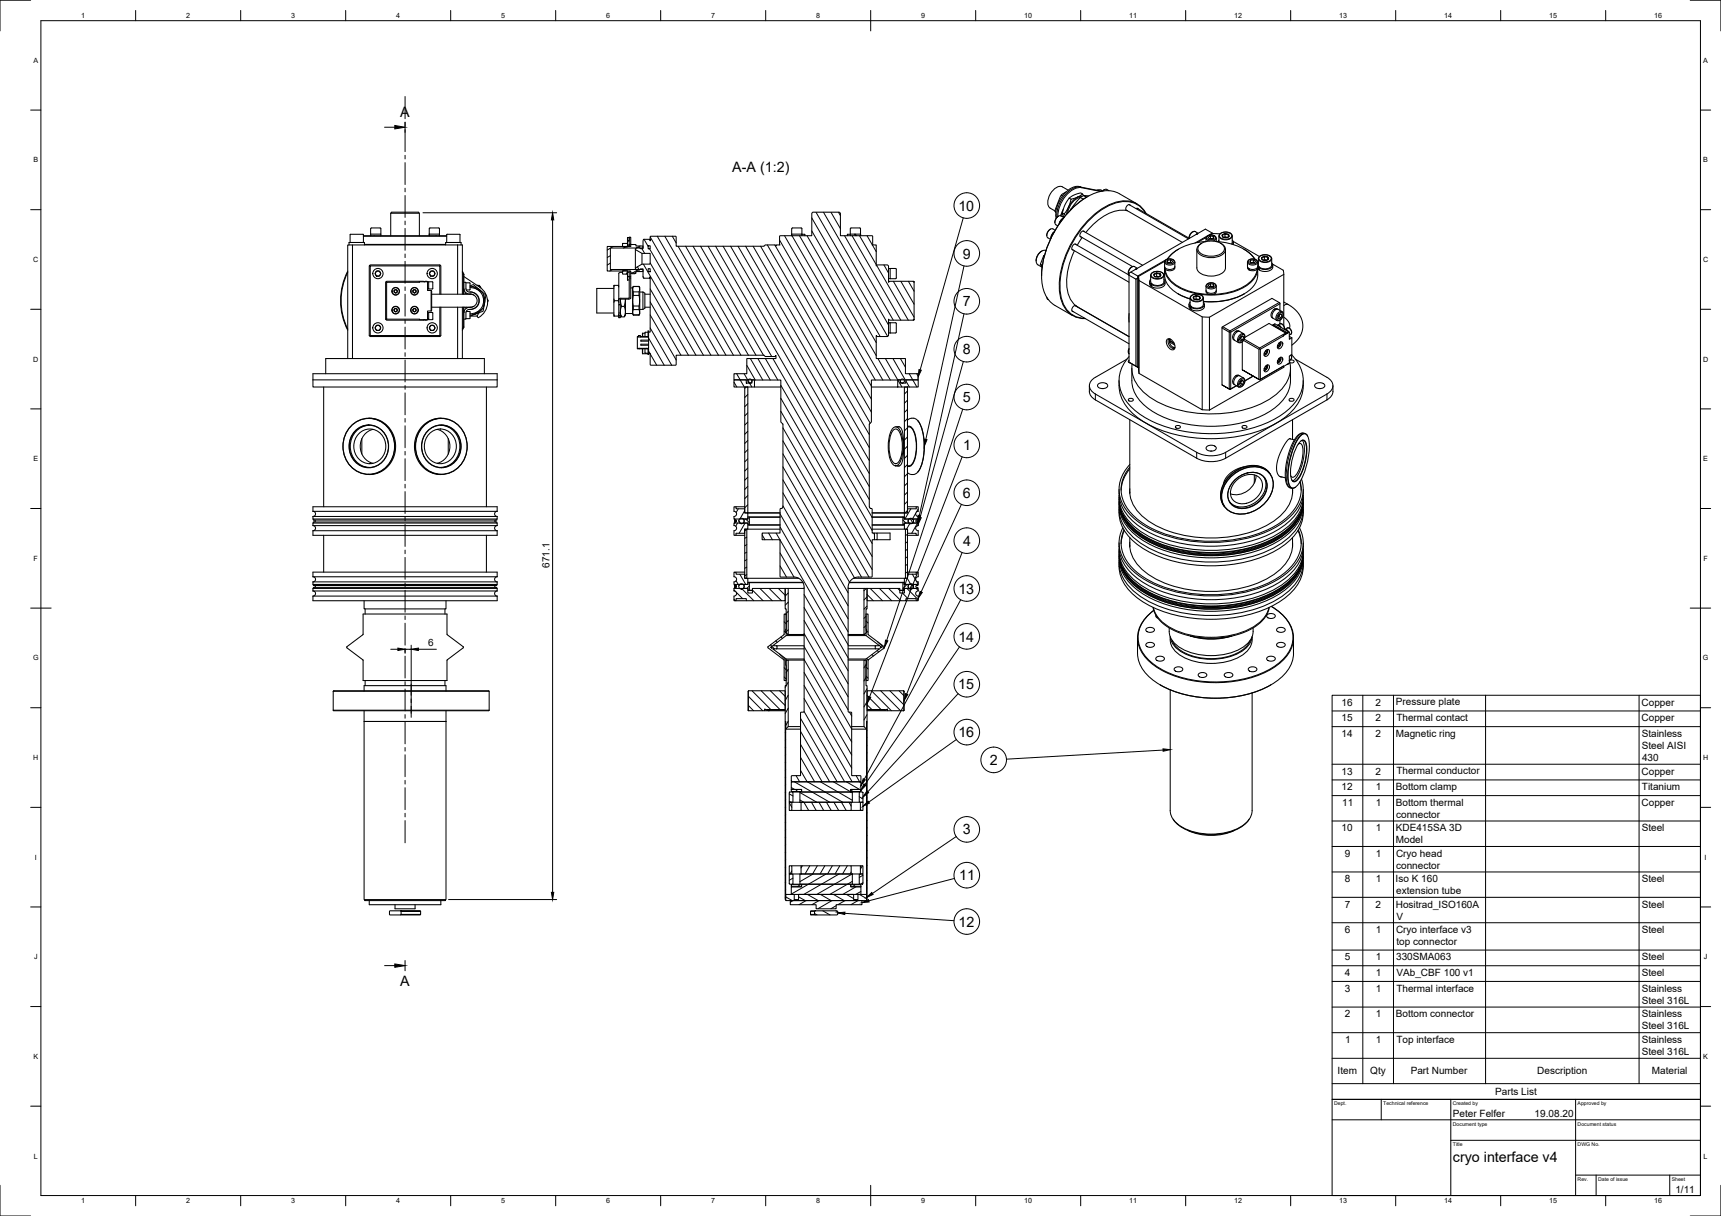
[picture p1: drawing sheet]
<svg xmlns="http://www.w3.org/2000/svg" width="841mm" height="594mm" viewBox="0 0 841 594" stroke-linecap="round" stroke-linejoin="round" font-family="sans-serif">
<!-- layer: Visible -->
<g fill="none" stroke="#000" stroke-width=".51">
<path d="M519 96v-1l-1 1-2 7M521 94l-2 1M522 93l-3-2a7 7 0 0 0-7 8l1 2 3 2M522 97l-3 6v1l1 2M522 97h1M527 96l2-1a1.1 1.1 0 0 1 0 1 1.1 1.1 0 0 1-1 0l-2 1-2 2-2 5M527 96l-1 1a2.5 2.5 0 0 0-3 3l-1 1M527 96l-3 2-2 3M528 91a10 10 0 0 0-10 7 13 13 0 0 0-2 9M528 92l10 2M529 92a13 13 0 0 0-12 12v2M529 96h-2"/>
<path d="M529 95l-1-1-2 1-4 2M529 97l-1-1-5 6M531 96a49 49 0 0 0-22 39M531 96h.1M532 96h-2h1M538 93l-10-2a14 14 0 0 0-12 13l1 2M540 93h-1h-2h-1M540 93h.1M542 93l-1-1-2 1M552 100l29 17M556 100l-9-5a18 18 0 0 0-19 3 48 48 0 0 0-19 41 14 14 0 0 0 7 10l8 5M171 120v-2h7v2"/>
<path d="M171 118v-4l7 1v3M172 120h-2v55M178 115h40M178 115h3M178 119h40M181 114h5v-2l-5-1v4M181 115h37M186 114v1M191 104h14M191 104h13h1v11M191 104v11M210 115v-4h5v4"/>
<path d="M210 115h.1M215 114h-5v1M218 120v-2h7v2M218 115v3M218 115h7v3M224 120h-52v55M224 120h2v24M224 120v24M304 119h3v1l-3 1zM307 116v2zM307 118v1M307 118h.1"/>
<path d="M307 116h1v4h-1zM307 120h.1M314 117h4v1v-3h12v5h43h1h5h2v-5h16v-11h13h1v11h15v5h2v10l1-1h5v1v8l1-1h11l1 1v18h-1h-11h-1v8h-5h-1v11h14v8h7v3h-23v20l-1 1v41l1 1v11h1v4h-1v18h-7a5 5 0 0 0-5 5v61h2v31h4l1 3h-34v-3h4v-31h2v-61a5 5 0 0 0-5-5h-7v-18h-9v-4h9v-11l1-1h1v-41l-1-1v-20h-23v-3h6v-8h14v-1h-5h-1h-43v4h-12v-5h-1v-3h-6h6v-5l-6-1h1h5v-2h1v-27v1h-4v-5l-3 1-1-1 4-2h4v-5h-4l-4-2 1-1h3zM387 115v-1v1M387 112v2h5M391 111l-4 1M392 111v3M392 114v1M392 114l1 1M418 114v1M420 114v1M421 114v1"/>
<path d="M421 114h-7v1M421 114l-1-3h-4v4M512 115h.1M513 112l-1 1v2M513 112h.1M515 113l-1 3 1-3M515 109h.1M516 112a2.5 2.5 0 0 0-4 1 2.5 2.5 0 0 0 1 4M516 103v1M517 106h.1M517 106l-1 1-1 2M518 105l2 1h-1"/>
<path d="M519 105a2.7 2.7 0 0 0-3 2 2.7 2.7 0 0 0 1 3M519 104v1M519 104l1 1M520 107l-2 2M520 102l-2 3h1v-2M522 101l-1 3a.9 .9 0 0 0-1 0 .9 .9 0 0 0 1 1M522 101l-1 4M523 102h.1M525 119l30 17M526 120a1.5 1.5 0 0 0-2 0 1.5 1.5 0 0 0 0 2M528 115l25 15M529 116l-3 4"/>
<path d="M529 113l29 17M530 113a1.5 1.5 0 0 0-2 1 1.5 1.5 0 0 0 0 2M550 103l28 15M551 103a21 21 0 0 0-19 9l-1 2M552 100a1.5 1.5 0 0 0-2 1 1.5 1.5 0 0 0 1 2M555 102h1M556 102l25 14M560 104a13 13 0 0 0-18-3 47 47 0 0 0-24 42 12 12 0 0 0 12 13M560 104a13 13 0 0 0-18-4 48 48 0 0 0-24 44 12 12 0 0 0 12 12M585 114h.1M585 114l-1 1M586 114l-2-1h-1l-1 2-1 2"/>
<path d="M587 119a9 9 0 0 1 11 2 4 4 0 0 1-5 4 6 6 0 0 1-8-4zM587 119a3 3 0 0 0-2 3 3 3 0 0 0 3 3 9 9 0 0 0 11-3l-1-2-2-1M589 116l-4 3M591 117h1zM592 117v-2l-2 1 1 1h1l1-1v-1v2M592 115h1M592 117h.1M592 114l-8 5M593 114l-2 1M593 114h3M593 114l-4-2-36 21M596 118v-4h2l2-1 2 2v4"/>
<path d="M596 117l-1 1M598 116h.1M598 116h2zM599 114l-2 1 1 1M599 114h1M599 114a1.1 1.1 0 0 0-2 1 1 1 0 0 0 1 1M600 114h-1v2M600 114l1 1M601 115l-1-1v2M601 115l-1 1M601 115l-2 1h-1M602 117l1 1-1 1"/>
<path d="M603 118l12 7M603 118v1M603 119v1M170 132a32 32 0 0 0 0 29M170 133a31 31 0 0 0 0 28M181 130l34-1v1M181 130h-1l1 34M184 132h1l1 2-1 1h-1l-1-1zM189 138v18M207 138l-18-1v1M207 138h2M209 138v4h2"/>
<path d="M209 138h-20v18h18M209 138h.1M209 138h2v3h-2zM210 132h2l1 2-1 1h-2v-1zM215 130v14M226 133v1M226 132l1 2M227 135l7 5a9 9 0 0 1 0 15l-1-1 1-1M227 138h1v3M227 134v10M227 134l-1 10M228 138h2v4h-2"/>
<path d="M230 140a3 3 0 0 1 4 1v1M230 140l3 1a5 5 0 0 1 3 7v2M233 139h.1M233 139h1l1 1M233 139l2 1M297 120h11v-1h3v1h3v1h-16v11h16v1h-3h-3v-1h-11zM300 139v8M302 139v1M302 139h-2v1M304 133l-2 1v12M304 132h2l1 2h-3zM304 120h.1"/>
<path d="M304 132h.1M307 135v2zM307 134v1M307 132h.1M307 137v9h-4h-1M307 132v1M307 133v2M307 135h1M307 136h1M309 140v14M309 140h3M309 140v1"/>
<path d="M310 122v9M311 133h-3v13h-5M312 140v14M312 140v4M314 124v5M317 120h1v2h-1zM317 131h1v2h-1zM435 131h3v5h-4M435 131v5M435 131h.1M446 137l1 1M446 138h1"/>
<path d="M447 138h.1M509 123a5 5 0 0 0-3 5M510 125l-2 4 1 1M510 125h.1M511 122a5 5 0 0 0-4 7l2 2M524 122l28 16M525 122a26 26 0 0 0-1 26l3 2M555 131h.1M555 136v43M555 131v1M556 136v43M556 131l-2-1-2 1-1 2 1 1"/>
<path d="M556 135v1M556 135h.1M556 135l1 2M556 136v-1l-3-2-1 1v43M556 136h-1M556 136l1 46M557 137l31 18v45l-31-18M557 137v45M562 138v2M562 139v1M562 138v-4l3-1 4 1v4a4 4 0 0 1-6 1M562 137v1v1"/>
<path d="M562 138h1M563 138l-1 1M563 139v1M563 138v1M563 140h-1M563 139h.1M564 135h.1M565 135h1zM565 133l-1 1v1M565 133a1.4 1.4 0 0 1 2 2M565 133a1 1 0 0 0-1 1 1 1 0 0 0 0 1M567 134l-2-1v2"/>
<path d="M567 135v-1v1M567 135h.1M567 135h-1h-2M569 137a2.4 2.4 0 0 1-1 2 2.4 2.4 0 0 1-2 1l-3-1M569 131a13 13 0 0 0 11 14l2 1-6-2M569 128l-13 7M569 138a4 4 0 0 1-6 2M569 131a15 15 0 0 0 14 12l8 1M570 127l1-1 2 1 1 1v2a2.9 2.9 0 0 1-5 0zM571 127l-1 1 1 1 2-1-1-1v1M571 126l-15 9M571 128h1h-1"/>
<path d="M572 127h-1v1M574 130v1M574 131a2.7 2.7 0 0 1-3 1 2.7 2.7 0 0 1-2-2 13 13 0 0 0 11 12 34 34 0 0 0 31-4l3-4 1-4a2.3 2.3 0 0 1-2 2 2.3 2.3 0 0 1-3-1M576 122l-3 2-3 3M585 122v9a8 8 0 0 0 10 3l3-1 1-1v-10M590 139l2-1 2 1v1v2a2.9 2.9 0 0 1-5 0zM592 139h-2l1 1h1h1v-1v1M592 140h.1M593 139h-1v1M608 122l3 2 2 3a24 24 0 0 0-19-9v-2l-2-1-2 1-1 2a24 24 0 0 0-18 9M610 130v2M610 127l2-1 2 1 1 1v2a2.9 2.9 0 0 1-5 0z"/>
<path d="M610 131v1M611 132h-1M611 127v1l1 1 1-1h1l-2-1v1M611 128h2zM612 127h-1v1M614 131a15 15 0 0 1-13 12l-8 1M615 131v3a15 15 0 0 1-13 12l-7 1h-7M615 130v1M615 131v1M615 128v1M615 130l1 1M615 130v-4l1-1 2-1 2 1 1 1v4a4 4 0 0 1-5 1"/>
<path d="M615 132h.1M616 131h-1M617 127h.1M617 127h2zM618 125l-1 1v1M618 125l2 1M618 125a1 1 0 0 0-1 1 1 1 0 0 0 0 1M620 126l-2-1v2M620 126v1M620 127v-1v1M620 127h-1M620 127h-1h-2"/>
<path d="M621 128a2.4 2.4 0 0 1 0 3 2.4 2.4 0 0 1-3 1l-3-1M622 129l5 3v2M622 130a4 4 0 0 1-6 2l-1-1M627 134l-36 21v45M627 134v25M184 159h1l1 1-1 1h-1l-1-1zM189 156h18M193 151h1v1h-1zM193 142v-1l1 1v1h-1zM202 142v-1l1 1v1h-1zM202 151h1v1h-1zM203 151a.8 .8 0 0 1-1 1 .8 .8 0 0 1 0-1 .8 .8 0 0 1 1 0"/>
<path d="M203 142a.8 .8 0 0 1-1 1 .8 .8 0 0 1 0-1 .8 .8 0 0 1 1 0M207 156h2M209 153h.1M209 141h.1M209 156h.1M209 153h2v3h-2zM210 159h2l1 1-1 1h-2v-1zM211 142v10M211 152h-2v4M211 144h13a11 11 0 0 1 9 1 4 4 0 0 1-1 4 4 4 0 0 1-5 1h-16M215 144v-14h-34v34h34v-14M215 150v14"/>
<path d="M224 150v25M226 150v25M226 150l1 10M226 160v1M227 150v10M227 160l-1 1M227 152h.1M227 141v2l2 1M227 141h.1M227 150l1 1M228 153v3h-1M228 141v1l1 1"/>
<path d="M228 152h2v3l-2 1M228 143l-1 1M228 150h.1M228 144h.1M229 144h2M229 151h1M229 143h1M229 150l-1 1-1 2M229 151h-1v2M230 141a6 6 0 0 1 6 6 6 6 0 0 1-6 6M230 143a4 4 0 0 1 4 4 4 4 0 0 1-4 4M231 140l3 2"/>
<path d="M231 150h-2M232 153l-2 1h3M232 153l-1 1M234 142h1a4 4 0 0 1 2 6v1a2.8 2.8 0 0 1-4 4h-1M234 142h1M235 140v1M235 151l-3 2M236 149l-1 2-4 3h-1M236 145l1 2-1 2M238 146v1M300 154h.1M300 146v2"/>
<path d="M300 141h-8v12h8M302 147h-2v7h2M302 154h.1M302 146v3h1v-3M302 146v2M302 149v5M302 154h1M302 155h1M302 153h1M303 154v1h-1v-1M303 149v5M303 146l1 4h1"/>
<path d="M304 150l-1 2 1 3-1-1M304 155h1M306 146v6l-1-2zM306 152l-1 3zM306 153h3M308 141h1M309 141v13M309 151h3M309 143h3M309 144h3M309 150h3M309 154h3"/>
<path d="M312 144v10M313 151h1M313 143h1M314 143h1v8h-1M314 143v8M315 150h3M315 144h3M435 158h.1M446 156h1M447 156h.1M447 156h-1M512 145v1"/>
<path d="M524 152l28 16M525 149l27 15M526 150a1.5 1.5 0 0 0-2 0 1.5 1.5 0 0 0 0 2M529 151h.1M552 153v4M581 150l1 1M581 149v1M582 150v1M582 148l-1 1 1 1M582 150h.1M582 150v-5v-1h2l4 1v4a4 4 0 0 1-6 1M582 151h.1"/>
<path d="M584 146h.1M584 146h2zM584 144l-1 1 1 1M586 145l-2-1v2M586 145v1M586 145l-1-1a1.2 1.2 0 0 0-1 0 1.2 1.2 0 0 0 0 2h2M586 146v-1v1M586 146h.1M588 155h3M588 148a2.4 2.4 0 0 1 0 2 2.4 2.4 0 0 1-3 1l-3-1M589 149v1M589 150a4 4 0 0 1-7 1v-1"/>
<path d="M589 142a2.6 2.6 0 0 0 3 2 2.6 2.6 0 0 0 2-2M591 140h1zM608 144l-4 1-5 2h-11M622 159h.1M622 155a2.9 2.9 0 0 1 3-4l2 2v2l-2 2-3-1M622 159l7 4v-1M623 151h.1M623 151h1M623 151a2.4 2.4 0 0 0-2 2 2.4 2.4 0 0 0 1 2M624 159l2 1M625 148l-24 14M625 154v1z"/>
<path d="M625 148l-24 14v28l3-2-3 2-4-2 4 2M625 148l-3-2-24 14M625 148v4M625 156v2M626 153l1 1-1 1M626 160l-2-1 2-1 2 2v1M627 154l-1-1-1 1-1 1 1 1 1-1h-1M627 155l3 2v3M627 148l7 4 2 5 1 3-1 3-2 4-3 2M181 164h34M311 165v5M314 173h.1"/>
<path d="M314 170v3M314 163v1zM314 173h3M314 163h1M315 170v2l2 1M317 162h-2v2M317 170v3M317 166h-4v1h4M317 168h-4v1h4M317 162v2M317 173h1M434 163l4-1v-4h-3v5"/>
<path d="M551 175l-16 9a4 4 0 0 0-3 4 4 4 0 0 0 3 4M552 177l4 3M552 170l-1 1 1 2M552 176l-1 1h1M553 180a22 22 0 0 0 2 12 36 36 0 0 0 26 15 55 55 0 0 0 43-9 16 16 0 0 0 7-12v-6M556 180h.1M570 166a3 3 0 0 1 4 1 3 3 0 0 1-1 4 4 4 0 0 1-3-5zM571 165a3 3 0 0 0 3 5M571 167h1l2 1M571 166l3 2M571 167l3 2M571 167l2 2 1 1"/>
<path d="M572 166h-1M572 166v1M573 170h.1M573 170h1M597 160v28M601 162l-4-2 4 2M601 162v28M604 162h.1M604 162h2M604 162h1M604 162h2l2 1v2l-2 2-3-1a2.8 2.8 0 0 1 1-4zM605 162a2.4 2.4 0 0 0-2 2 2.4 2.4 0 0 0 0 2"/>
<path d="M607 164l-1 2zM607 164l1 1-1 1M607 167v14M608 166l7 5M608 165l-1-1-1 1v1v1l1-1-1-1M608 166l8 4M616 170l-1 15M618 180h.1M618 172v1zM618 179l1 1-1-1M618 171l1 1h-1M619 171a1.2 1.2 0 0 1 1 0 1.2 1.2 0 0 1 0 2 1.3 1.3 0 0 1-2 1 1.3 1.3 0 0 1 0-2z"/>
<path d="M619 179a1.2 1.2 0 0 1 1 0 1.2 1.2 0 0 1 0 2 1.3 1.3 0 0 1-2 1 1.5 1.5 0 0 1 0-3zM619 180h-1M619 172l-1 1M619 171v1l-1 2M619 178v2l-1 1M624 169h1h-1M624 176l1 1zM625 168h.1M625 175v1v-1M625 175a1.2 1.2 0 0 1 2 0 1.2 1.2 0 0 1-1 2 1.3 1.3 0 0 1-1 1 1.3 1.3 0 0 1 0-2zM625 167a1.2 1.2 0 0 1 2 1 1.2 1.2 0 0 1-1 1 1.3 1.3 0 0 1-1 1 1.3 1.3 0 0 1 0-2zM625 168v1"/>
<path d="M625 176v1M626 175v1l-2 1M626 167v2l-2 1M627 164h.1M627 179h.1M627 164l2-1-13 7v1M627 179l-11 6M627 164l-11 7v14l11-6M627 179l-36 21M628 161l2 1-2-1 1-1 2 1v2l-1 1M628 163l-8-5-12 7M629 178l-2 1"/>
<path d="M630 162h-1M630 177l-1 1M630 162l-7-4-1 1 7 3M630 162v4l1-1M630 164l1 1M630 162l-3 2M630 176h1a.9 .9 0 0 1 1 0 .9 .9 0 0 1 0 1h-2M631 173v2l-1 1a17 17 0 0 1-9 18 59 59 0 0 1-60 0 17 17 0 0 1-8-16M631 173a17 17 0 0 1-2 28 66 66 0 0 1-51 10 42 42 0 0 1-29-17 16 16 0 0 1 3-20M631 173l-1 1v3M631 165v8M633 175l15 9a4 4 0 0 1 3 4 4 4 0 0 1-3 4"/>
<path d="M153 186v-3h90v3M153 186h90M153 186v3h90v-3M158 189v59M159 183v-8h78v8M238 189v59M359 186h6v1h2v-1h2v3h-10zM364 189h1v62h-1zM369 189h13M426 189h13M439 186h1v1h3v-1h6v3h-10zM442 189h1v62h-1z"/>
<path d="M532 188v3a5 5 0 0 0 3 4l50 29a16 16 0 0 0 14 0l49-29a5 5 0 0 0 3-4v-3M535 193l50 28a16 16 0 0 0 14 0l49-28M537 188a2.8 2.8 0 0 1 4 1 2.7 2.7 0 0 1-2 1 2.7 2.7 0 0 1-3-2zM539 190h.1M547 186a22 22 0 0 0 13 21 69 69 0 0 0 68-3 20 20 0 0 0 9-18M551 195h1a1 1 0 0 1 1 0 1 1 0 0 1 0 1 1.2 1.2 0 0 1-2-1zM604 183v1M604 183l2 1M604 183l1 1M604 184h2l2 1v2l-2 2-3-1a2.8 2.8 0 0 1 1-4zM605 184a2.3 2.3 0 0 0-2 1 2.3 2.3 0 0 0 0 3M607 186l-1 1 1-1"/>
<path d="M607 186h1l-1 2M607 181l9 5zM608 186h-1h-1v2h1l-1-1M612 184l-4 2M630 195a1 1 0 0 1 2 0 1 1 0 0 1 0 1 1.2 1.2 0 0 1-2-1zM643 188a2.8 2.8 0 0 1 4 1 2.7 2.7 0 0 1-2 1 2.7 2.7 0 0 1-3-2zM645 190h.1M172 208a13 13 0 0 1 16-1 13 13 0 0 1 4 15 13 13 0 0 1-15 9 13 13 0 0 1-9-14l1-5zM174 210a10 10 0 0 1 14 2 10 10 0 0 1-1 14 10 10 0 0 1-15-2 10 10 0 0 1 2-14zM174 210a10 10 0 0 1 14 2 10 10 0 0 1-1 14 10 10 0 0 1-14-2 10 10 0 0 1 1-14zM175 212a8 8 0 0 1 12 1 8 8 0 0 1-2 12 8 8 0 0 1-11-2 8 8 0 0 1 1-11zM177 214v8"/>
<path d="M180 204l5 1 4 3 3 5 1 5-1 5-3 5-4 3-5 1M181 208a10 10 0 0 0-10 10 10 10 0 0 0 10 10M182 210a9 9 0 0 0-6 8 9 9 0 0 0 6 8M207 208a13 13 0 0 1 16-1 13 13 0 0 1 5 15 13 13 0 0 1-15 9 13 13 0 0 1-10-14l1-5zM209 210a10 10 0 0 1 14 2 10 10 0 0 1-1 14 10 10 0 0 1-14-2 10 10 0 0 1 1-14zM210 212a8 8 0 0 1 12 1 8 8 0 0 1-2 12 8 8 0 0 1-11-2 8 8 0 0 1 1-11zM214 210a9 9 0 0 1 6 8 9 9 0 0 1-6 8M215 208a10 10 0 0 1 10 10 10 10 0 0 1-10 10M216 204l-5 1-5 3-3 5v5v5l3 5 5 3 5 1M219 214v8M436 209a2.2 2.2 0 0 1 3 0 2.2 2.2 0 0 1 1 2 18 18 0 0 1-1 16 2.8 2.8 0 0 1-4-3l-1-3a17 17 0 0 1 2-12zM437 210a2.7 2.7 0 0 1 3 3 15 15 0 0 1-2 13 4 4 0 0 1-3-4 16 16 0 0 1 2-12z"/>
<path d="M438 209h2M438 209h2l1 1 1 7-1 9-1 1-2 1M443 209a4 4 0 0 1 4 4l1 2a14 14 0 0 1-3 12l-2 1M443 205h1a4 4 0 0 1 6 3 28 28 0 0 1-2 23l-3 1-2-1M443 208a3 3 0 0 1 4 4 18 18 0 0 1-2 16h-2M449 206h.1M449 206a26 26 0 0 1 0 25M552 205v36M574 208h1a1 1 0 0 1 1 0 1 1 0 0 1 1 1 1.6 1.6 0 0 1-3-1zM588 200h3M590 218a2.8 2.8 0 0 1 4 1 2.7 2.7 0 0 1-2 1 2.7 2.7 0 0 1-3-1zM607 208a1 1 0 0 1 2 0 1 1 0 0 1 0 1 1.2 1.2 0 0 1-2-1z"/>
<path d="M630 214l3 1M631 214l-2 1-2 3-3 8v5l1 1 2 1M632 205v10M634 217h1a8 8 0 0 1 1 9v2a7 7 0 0 1-5 5v-1M635 216l2-1a10 10 0 0 1 1 10l-1 2a10 10 0 0 1-5 8 10 10 0 0 1-1-9l2-7zM635 213a2.1 2.1 0 0 1 3-1 2.1 2.1 0 0 1 1 2 32 32 0 0 1-6 24 2.4 2.4 0 0 1-3 0 2.4 2.4 0 0 1 0-3 35 35 0 0 1 5-22zM636 215a3 3 0 0 1 2 5 22 22 0 0 1-5 15l-2-1M636 215a21 21 0 0 1-2 17l-2 3M638 212h-3l-2 2-2 4-2 6-1 5v6l1 3 2 1M639 213a2.1 2.1 0 0 0-2-1 2.1 2.1 0 0 0-2 1 32 32 0 0 0-5 25l2 1 1-1M438 228h2M547 239a22 22 0 0 0 13 20 69 69 0 0 0 68-2 20 20 0 0 0 9-18"/>
<path d="M552 229l-3 6-1 5M552 228a17 17 0 0 0 4 26 66 66 0 0 0 54 8 35 35 0 0 0 25-17l1-5-1-5M552 227a17 17 0 0 0 3 27 65 65 0 0 0 51 10 40 40 0 0 0 29-17 15 15 0 0 0 1-13M552 239a20 20 0 0 0 14 18 62 62 0 0 0 57-3 18 18 0 0 0 9-15M592 220h.1M601 233a14 14 0 0 1 19-2 12 12 0 0 1-5 18 12 12 0 0 1-17-3 12 12 0 0 1 3-13zM602 233a13 13 0 0 1 19-1 14 14 0 0 1-10 18 10 10 0 0 1-14-7 14 14 0 0 1 5-10zM603 235a10 10 0 0 1 16-1 11 11 0 0 1-13 14 7 7 0 0 1-6-5 7 7 0 0 1 2-7zM603 235a10 10 0 0 1 15-1 11 11 0 0 1-12 14 7 7 0 0 1-6-5 7 7 0 0 1 2-7zM604 235a8 8 0 0 1 13 0 9 9 0 0 1-4 9 9 9 0 0 1-10 0 7 7 0 0 1 1-9zM608 228l-4 1-3 2-2 2-1 4M613 232v4"/>
<path d="M613 236h.1M613 235v1M614 232a10 10 0 0 1-13 9M618 233a11 11 0 0 1-10 15l-5-1-2-2M621 232l-4-3-4-2-5 1-5 2-4 4-2 5v5l1 4M625 233h3M632 239v2M635 235l1 5M153 257v-1h90v1M153 257h90M153 259v3h90v-3M153 259h90"/>
<path d="M153 252v2h90v-2M153 252h90M153 250v-2h90v2M153 250h90M153 257a1.3 1.3 0 0 1 1 1 1.3 1.3 0 0 1-1 1M153 250a1.3 1.3 0 0 1 1 1 1.3 1.3 0 0 1-1 1M153 256v-1h90v1M153 254h90M154 254v1M242 254v1M243 257a1.3 1.3 0 0 0-1 1 1.3 1.3 0 0 0 1 1M243 250a1.3 1.3 0 0 0-1 1 1.3 1.3 0 0 0 1 1"/>
<path d="M359 257v-1h6v3h-1v2h-4v1h-1v-3M359 257a1.3 1.3 0 0 1 1 1 1.3 1.3 0 0 1-1 1M359 250a1.3 1.3 0 0 1 1 1 1.3 1.3 0 0 1-1 1M359 254h.1M359 254l1 1h-1M359 254h1M359 255h1M359 255v1M360 248h4M363 254h3v-1v3v1v-1h-3l1-1zM364 249h-4v-1h-1v2M364 249v2h1v3h-6v-2"/>
<path d="M364 249h.1M364 259h1v24h-1zM365 259h16M365 251h16M366 253h15M366 257h15M366 256h15M426 259h16M426 251h16M426 253h15M426 257h15M426 256h15"/>
<path d="M441 253h1v1h2v1v1h-2v1h-1zM442 256h7v1a1.3 1.3 0 0 0-2 1 1.3 1.3 0 0 0 2 1v3h-1v-1h-4v-2h-2zM442 259h1v24h-1zM443 248h5M443 249h1M444 249h4v-1h1v2a1.3 1.3 0 0 0-2 1 1.3 1.3 0 0 0 2 1v2h-7v-3h2zM446 254h3l-1 1 1 1h-3v-1zM547 246a22 22 0 0 0 13 19 69 69 0 0 0 68-3 20 20 0 0 0 9-16M547 249a22 22 0 0 0 13 20 69 69 0 0 0 68-3 20 20 0 0 0 9-17M547 243a22 22 0 0 0 13 19 69 69 0 0 0 68-2 20 20 0 0 0 9-17M547 245a22 22 0 0 0 14 19 70 70 0 0 0 65-2 21 21 0 0 0 11-17M547 248a22 22 0 0 0 14 19 70 70 0 0 0 65-2 21 21 0 0 0 11-17"/>
<path d="M547 242a22 22 0 0 0 14 20 70 70 0 0 0 65-2 21 21 0 0 0 11-18M547 247a26 26 0 0 0 18 19 69 69 0 0 0 62-4 21 21 0 0 0 10-15M547 247a27 27 0 0 0 19 19 70 70 0 0 0 60-4 22 22 0 0 0 11-15M549 258a18 18 0 0 0 7 23 68 68 0 0 0 56 8 35 35 0 0 0 24-18 15 15 0 0 0-1-13M549 251a39 39 0 0 0 27 18 67 67 0 0 0 52-9l4-4 3-5M549 259a18 18 0 0 0 8 22 66 66 0 0 0 70 0 18 18 0 0 0 7-22M549 259l-1 7M552 240v1M632 240v1M634 259l2 7M158 262v18M238 262v18"/>
<path d="M360 262h4M360 280h4M364 261h.1M427 260h2v4h-2M429 260h6v4h-6M443 262h5M443 280h5M443 261h1M547 269a22 22 0 0 0 13 19 69 69 0 0 0 68-2 20 20 0 0 0 9-17M547 265a22 22 0 0 0 13 20 69 69 0 0 0 68-2 20 20 0 0 0 9-18M547 272a22 22 0 0 0 13 19 69 69 0 0 0 68-2 20 20 0 0 0 9-17M547 275a22 22 0 0 0 13 20 69 69 0 0 0 68-3 20 20 0 0 0 9-17"/>
<path d="M547 271a22 22 0 0 0 14 19 70 70 0 0 0 65-2 21 21 0 0 0 11-17M547 268a22 22 0 0 0 14 20 70 70 0 0 0 65-2 21 21 0 0 0 11-18M547 274a22 22 0 0 0 14 19 70 70 0 0 0 65-2 21 21 0 0 0 11-17M547 273a26 26 0 0 0 18 19 69 69 0 0 0 62-4 21 21 0 0 0 10-15M547 273a27 27 0 0 0 19 19 70 70 0 0 0 60-4 22 22 0 0 0 11-15M549 278a39 39 0 0 0 27 17 67 67 0 0 0 52-9l4-4 3-4M552 263v4M552 265a20 20 0 0 0 14 18 62 62 0 0 0 57-3 18 18 0 0 0 9-15M552 267h.1M632 267h.1M632 263v4M153 284v2h90v-2"/>
<path d="M153 284h90M153 282v-2h90v2M153 282h90M153 289v-2h90v2M153 289h90M153 291v2h90v-2M153 291h90M153 282a1.3 1.3 0 0 1 1 1 1.3 1.3 0 0 1-1 1M153 289a1.3 1.3 0 0 1 1 1 1.3 1.3 0 0 1-1 1M153 287h90M153 286h90M154 286v1"/>
<path d="M178 293v4h40v-4M178 297v3M217 297v3M242 286v1M243 282a1.3 1.3 0 0 0-1 1 1.3 1.3 0 0 0 1 1M243 289a1.3 1.3 0 0 0-1 1 1.3 1.3 0 0 0 1 1M359 289v-2h6v3h3v-3h16v6h-19v-1h-5v1h-1v-2M359 282a1.3 1.3 0 0 1 1 1 1.3 1.3 0 0 1-1 1M359 289a1.3 1.3 0 0 1 1 1 1.3 1.3 0 0 1-1 1M359 286h.1M359 286l1 1h-1M359 286h1"/>
<path d="M359 287h1M359 287h.1M360 293h5M363 286h3v-2v4v-1h-3l1-1zM364 281h-4v-1h-1v2M364 281v2h1v3h-6v-2M364 281h.1M365 283h25M366 284h26M366 285h26M366 288h2h-2M384 287h1v23l-1-1z"/>
<path d="M385 287h8M414 287h8M415 285h26M415 284h26M417 283h25M422 287h2l-1 22-1 1zM424 287h16v3h2v-3h7v2a1.2 1.2 0 0 0-2 1 1.2 1.2 0 0 0 2 1v2h-1v-1h-5v1h-19zM441 288h-1h1M441 284h1v2h2v1h-2v1h-1zM443 293h5M443 281h1M444 281h4v-1h1v2a1.3 1.3 0 0 0-2 1 1.3 1.3 0 0 0 2 1v2h-7v-3h2z"/>
<path d="M446 286h3h-1l1 1h-3v-1zM563 297l3 5 4 4 6 3 9 2M620 297l-2 5-4 4-6 3-9 2M170 317l7 5M177 310l-7 6M219 310l7 6M219 310l-1-10h-41v10M226 317l-8 5v10h-41v-10M375 317l8 5v10h1v-10l-6-5h1M377 316v1zM377 316h.1M379 317h14"/>
<path d="M379 315h14M379 315v2M383 310l-8 6M383 310v-10h1v11M385 310h8M393 311h-9l-6 4h1M414 311h9M414 317h14M414 315h14M414 310h8M424 310l8 6M424 310v-10h-1v11l7 4h-2"/>
<path d="M428 315v2M430 316h1l-1 1zM430 316h1M432 317l-8 5v10h-1v-10l7-5h-2M432 316h.1M556 312v7M560 315a2.2 2.2 0 0 1 2-1 2.2 2.2 0 0 1 2 2 2.2 2.2 0 0 1-2 0 2.2 2.2 0 0 1-2-1zM560 307a2.2 2.2 0 0 1 2-1 2.2 2.2 0 0 1 2 2 2.2 2.2 0 0 1-2 1 2.2 2.2 0 0 1-2-2zM561 301l3-3a15 15 0 0 0 0 27 57 57 0 0 0 60 0 15 15 0 0 0 5-22l-4-4-4-3a17 17 0 0 1 11 19 29 29 0 0 1-23 17 58 58 0 0 1-45-7 15 15 0 0 1-3-24zM565 301l1 1M571 307a12 12 0 0 0 11 12 30 30 0 0 0 28-5l2-3v-4M572 311a14 14 0 0 0 12 10 27 27 0 0 0 26-6l2-4a12 12 0 0 1-11 12 28 28 0 0 1-28-6l-1-3z"/>
<path d="M573 313a20 20 0 0 0 19 9 21 21 0 0 0 19-8v-1M619 300a2.2 2.2 0 0 1 2 0 2.2 2.2 0 0 1 2 1 2.2 2.2 0 0 1-2 1 2.2 2.2 0 0 1-2-2zM624 307a2.2 2.2 0 0 1 2-1 2.2 2.2 0 0 1 2 2 2.2 2.2 0 0 1-2 1 2.2 2.2 0 0 1-2-2zM624 315a2.2 2.2 0 0 1 2-1 2.2 2.2 0 0 1 2 2 2.2 2.2 0 0 1-2 0 2.2 2.2 0 0 1-2-1zM632 312a26 26 0 0 1-1 12 32 32 0 0 1-23 16 56 56 0 0 1-46-9 16 16 0 0 1-6-12M163 338l76-1v10M163 338h76M163 338v9M178 337v-2h40v2M178 332v3M217 332v3M366 338h.1"/>
<path d="M366 337h18v10h-9l-1-1v1h-8zM366 337v10M384 323l1-1v33l-1 1zM384 322h9M385 322h8M414 322h9M414 322h8M422 322l1 1v33l-1-1zM424 337h17l1 10h-8v-1l-2 1h-8zM441 337l1 1M442 338h.1M442 338v9"/>
<path d="M565 321a2.2 2.2 0 0 1 2 0 2.2 2.2 0 0 1 2 1 2.2 2.2 0 0 1-2 1 2.2 2.2 0 0 1-2-2zM567 335h.1M567 335a59 59 0 0 0 54 0M572 337v59a14 14 0 0 0 12 11 27 27 0 0 0 26-7l2-4v-57M574 326a2.2 2.2 0 0 1 2 0 2.2 2.2 0 0 1 2 2 2.2 2.2 0 0 1-2 0 2.2 2.2 0 0 1-2-2zM586 329a2.2 2.2 0 0 1 2 0 2.2 2.2 0 0 1 2 1 2.2 2.2 0 0 1-3 1 2.2 2.2 0 0 1-1-2zM598 329a2.2 2.2 0 0 1 3 0 2.2 2.2 0 0 1 1 1 2.2 2.2 0 0 1-2 1 2.2 2.2 0 0 1-2-2zM610 326a2.2 2.2 0 0 1 2 0 2.2 2.2 0 0 1 2 2 2.2 2.2 0 0 1-2 0 2.2 2.2 0 0 1-2-2zM619 321a2.2 2.2 0 0 1 2 0 2.2 2.2 0 0 1 2 1 2.2 2.2 0 0 1-2 1 2.2 2.2 0 0 1-2-2zM621 335h.1M163 347h76M178 352h40v87h-40z"/>
<path d="M178 347v5h40M218 347v5M366 347h.1M374 347h2M374 347h10M376 347h8M376 347h.1M384 352v87zM384 356h7M385 355h6M416 356h7M416 355h6"/>
<path d="M423 352l1 87zM424 347h10M434 347h-10M442 347h.1M442 347h-1M386 387h1v5h-1zM386 392h1v4h-1zM387 386h5v1h-5zM387 382h34v4h-5v1h-24v-1h-5zM387 396h4M387 387h4M387 392h4"/>
<path d="M391 387h26v5h-26zM391 392h25v4h-25zM416 386h5v1h-5zM416 396h4M417 387h3M417 392h3M420 387h2l-1 5h-1zM420 392h2v4h-2zM573 400a26 26 0 0 0 26 7 18 18 0 0 0 11-7M581 406a28 28 0 0 0 22 0M178 439v1h40v-1M180 440v2h35v-2"/>
<path d="M384 437h4v2h2v-2h27v2h2v-2h4v3h-39zM386 427h1v5h-1zM386 423h1v4h-1zM386 440h35v2h-12v2h-10v-2h-13zM387 432h5v1h-5zM387 433h5v-1h24v1h5v4h-34zM387 423h4M387 432h4M387 427h4M391 427h26v5h-26zM391 423h25v4h-25zM416 432h5v1h-5z"/>
<path d="M416 423h4M417 432h3M417 427h3M420 427h2l-1 5h-1zM420 423h2v4h-2zM193 442v2h10v-2M196 445h10zM196 445h-5l-1 2h6M196 445v2h10v-2M206 447h-10M398 445h11v2h-11zM398 447h-2h2"/>
<path d="M398 445h-2v2M398 445h-2"/>
<circle cx="185" cy="134" r="1.3"/>
<circle cx="185" cy="134" r="2.5"/>
<circle cx="211" cy="134" r="1.3"/>
<circle cx="211" cy="134" r="2.5"/>
<circle cx="193" cy="142" r="1.9"/>
<circle cx="193" cy="152" r="1.9"/>
<circle cx="193" cy="152" r=".8"/>
<circle cx="193" cy="142" r=".8"/>
<circle cx="193" cy="152" r="1.7"/>
<circle cx="193" cy="142" r="1.7"/>
<circle cx="203" cy="142" r="1.9"/>
<circle cx="203" cy="152" r="1.9"/>
<circle cx="203" cy="142" r="1.7"/>
<circle cx="203" cy="152" r="1.7"/>
<circle cx="185" cy="160" r="1.3"/>
<circle cx="185" cy="160" r="2.5"/>
<circle cx="211" cy="160" r="1.3"/>
<circle cx="211" cy="160" r="2.5"/>
<circle cx="366" cy="186" r="1"/>
<circle cx="441" cy="186" r="1"/>
<circle cx="359" cy="255" r=".3"/>
<circle cx="359" cy="255" r=".5"/>
<circle cx="362" cy="255" r="1.3"/>
<circle cx="445" cy="255" r="1.3"/>
<circle cx="359" cy="286" r=".3"/>
<circle cx="359" cy="286" r=".5"/>
<circle cx="362" cy="286" r="1.3"/>
<circle cx="445" cy="286" r="1.3"/>
</g>
<!-- layer: Visible Narrow -->
<g fill="none" stroke="#000" stroke-width=".49">
<path d="M528 91v1M584 113a3 3 0 0 0-3 3M589 116l2 2M590 116a2.2 2.2 0 0 1 2-1 2.2 2.2 0 0 1 2 2 2.2 2.2 0 0 1-2 0 2.2 2.2 0 0 1-2-1zM594 116l-1 2M596 115a4 4 0 0 0 6 0M596 114a3 3 0 0 1 6 2 4 4 0 0 1-6-1zM508 129l1 1M510 125h.1M554 130a3 3 0 0 0-2 4M562 135a4 4 0 0 0 7 0M563 133a3 3 0 0 1 6 2 4 4 0 0 1-6-1z"/>
<path d="M569 128a2.9 2.9 0 0 0 5 0M570 127a2.2 2.2 0 0 1 2 0 2.2 2.2 0 0 1 2 1 2.2 2.2 0 0 1-3 1 2.2 2.2 0 0 1-1-2zM589 140a2.9 2.9 0 0 0 5 0M590 139a2.2 2.2 0 0 1 2-1 2.2 2.2 0 0 1 2 2 2.2 2.2 0 0 1-2 1 2.2 2.2 0 0 1-2-2zM610 128a2.9 2.9 0 0 0 5 0M610 127a2.2 2.2 0 0 1 2 0 2.2 2.2 0 0 1 2 1 2.2 2.2 0 0 1-2 1 2.2 2.2 0 0 1-2-2zM615 126a4 4 0 0 0 6 0M616 125a3 3 0 0 1 5 2 4 4 0 0 1-6-1zM582 146a4 4 0 0 0 6 0M582 145a3 3 0 0 1 6 1 4 4 0 0 1-6-1zM625 153a1.3 1.3 0 0 1 2 0 1.3 1.3 0 0 1 0 2 1.6 1.6 0 0 1-3 1 1.4 1.4 0 0 1 0-2zM626 158l1 1 1 2"/>
<path d="M627 152a2.9 2.9 0 0 0-3 5M630 149h-3M552 171v2M606 164a1.3 1.3 0 0 1 2 0 1.3 1.3 0 0 1 0 2 1.4 1.4 0 0 1-2 1 1.4 1.4 0 0 1 0-2zM608 163a2.9 2.9 0 0 0-3 4M619 171v1l-1 1M619 178v2l-1 1M626 175v1l-2 1M626 167v2l-2 1M629 160a2 2 0 0 1 2 3M631 174v2M535 193v2"/>
<path d="M606 186a1.3 1.3 0 0 1 2 0 1.3 1.3 0 0 1 0 2 1.4 1.4 0 0 1-2 1 1.5 1.5 0 0 1 0-3zM608 185a2.9 2.9 0 0 0-3 4M648 193v2M637 212a9 9 0 0 0-6 7l-2 8a13 13 0 0 0 1 11h1M585 221v3M599 221v3M620 231a13 13 0 0 0-19 2 11 11 0 0 0-3 14M551 255a48 48 0 0 0 36 16 60 60 0 0 0 42-12l4-4M551 281a48 48 0 0 0 36 16 60 60 0 0 0 42-12l4-4M564 297a21 21 0 0 0 17 13 40 40 0 0 0 36-7l2-4 1-2M582 311l10 1 10-1-10 1zM585 311l7 1 7-1"/>
</g>
<!-- layer: Visible -->
<g fill="#000">
<circle cx="585" cy="114" r=".3"/>
<circle cx="555" cy="132" r=".3"/>
<circle cx="556" cy="179" r=".3"/>
<circle cx="629" cy="178" r=".3"/>
</g>
<!-- layer: Border -->
<g fill="none" stroke="#000" stroke-width=".49">
<path d="M15 0h-15v15M20 10h811v574h-811zM66 5v5M118 5v5M169 5v5M220 5v5M272 5v5M323 5v5M374 5v5M425 5v10M477 5v5M528 5v5"/>
<path d="M579 5v5M631 5v5M682 5v5M733 5v5M785 5v5M826 0h15v15M15 54h5M831 54h5M15 102h5M831 102h5M15 151h5M831 151h5"/>
<path d="M15 200h5M831 200h5M15 248h5M831 248h5M15 297h10M826 297h10M15 346h5M831 346h5M15 394h5M831 394h5M15 443h5M831 443h5"/>
<path d="M15 492h5M831 492h5M15 540h5M831 540h5M0 579v15h15M425 579v10M841 579v15h-15M66 584v5M118 584v5M169 584v5M220 584v5M272 584v5"/>
<path d="M323 584v5M374 584v5M477 584v5M528 584v5M579 584v5M631 584v5M682 584v5M733 584v5M785 584v5"/>
</g>
<!-- layer: TitleBlock -->
<path d="M651 537h180v47h-180zM675 537v10M709 537v47M770 537v47M651 547h180M709 557h122M770 574h61M780 574v10M816 574v10" fill="none" stroke="#000" stroke-width=".49"/>
<!-- layer: Smart Centers -->
<g fill="none" stroke="#000" stroke-width=".49">
<path d="M198 47v11M198 60v2M198 63v11M198 76v2M198 79v11M198 92v2M198 96v10M198 108v2M198 112v10M198 124v2M198 128v10M198 140v2"/>
<path d="M198 144v10M198 156v2M198 160v11M198 172v2M198 176v11M198 188v2M198 192v11M198 204v2M198 208v11M198 221v1M198 224v11M198 237v1"/>
<path d="M198 240v11M198 253v1M198 256v11M198 269v2M198 272v11M198 285v2M198 288v11M198 301v2M198 304v11M198 317v2M198 321v10M198 333v2"/>
<path d="M198 337v10M201 334v6M198 349v2M198 353v10M201 341v2M201 345v5M198 365v2M198 369v10M198 381v2M198 385v11M198 397v2M198 401v11"/>
</g>
<!-- layer: Hatching -->
<g fill="none" stroke="#000" stroke-width=".49">
<path d="M308 116h.1M308 119v1M315 117l2 3M318 116l33 58M321 115l34 59M325 115l33 59M329 115l1 4M375 120l50 87M379 120l47 81M381 117l45 78M383 115l43 74M387 115l41 71"/>
<path d="M391 115l40 71M394 115l34 59M397 113l31 54M397 106l33 58M399 104l35 60M402 104l32 55M406 104l5 8M410 104l1 1M413 115l24 41M416 115l24 41M420 115l8 14M424 115l4 8"/>
<path d="M298 121l-1 1M298 125l-1 1M298 129h-1M299 132h-1M300 120l-2 1M306 132h-2M306 120l-1 1M307 120l-1 1M307 133l-1 1M311 130l1 2M312 132l-3 1M313 120l-2 1"/>
<path d="M314 122l1 2M314 135l1 1M314 129l26 45M317 122l30 52M318 128l26 46M331 120l31 54M335 120l31 54M339 120l30 54M342 120l31 54M346 120l31 54M350 120l76 133M353 120l72 124"/>
<path d="M357 120l68 118M361 120l64 111M364 120l61 105M368 120l57 99M372 120l53 92M428 130l16 26M432 129l2 4M437 137l10 18M440 137l7 12M444 137l3 5M318 154l12 22M318 148l15 26"/>
<path d="M318 141l18 33M313 170h.1M313 164v1M316 170h.1M317 164v1M317 172l1 1M317 165l8 13M318 173l3 5M318 160l10 18M365 178l4 8M367 175l6 11M370 175l6 11"/>
<path d="M374 175l6 11M378 175l48 84M429 175l6 11M433 175l8 14M436 175l6 11M440 175l2 4M359 187l1 2M360 183l4 6M364 183l1 3M365 189l-1 1M365 193l-1 1M365 197l-1 2"/>
<path d="M366 186v1M366 187l1 2M382 195l44 77M382 188l44 78M443 186l1 3M443 191l-1 2M443 196l-1 1M444 183l4 6M448 183l1 1M365 202l-1 1M365 206l-1 2M365 211l-1 1"/>
<path d="M365 215l-1 2M365 220l-1 1M382 201l44 77M383 215l38 67M383 209l42 73M443 200l-1 2M443 205l-1 1M443 209l-1 2M443 214l-1 1M443 218l-1 1M365 224l-1 2M365 229l-1 1"/>
<path d="M365 233l-1 2M365 238l-1 1M383 234l31 56M383 228l32 56M383 222l35 60M443 222l-1 2M443 227l-1 1M443 231l-1 2M443 236l-1 1M360 256v1M361 249l-1 1M361 254l1 2"/>
<path d="M364 250l-2 4M364 256l-3 5M364 254l2 1M365 259h-1M365 242l-1 2M365 247l-1 1M365 253v1M381 257l33 58M381 251l33 58M383 247l31 55M383 241l31 55M441 254l2 2"/>
<path d="M443 240l-1 2M443 245l-1 1M443 249l-1 2M445 256l-2 3M445 253l1 3M445 249l-3 5M447 251l-1 3M448 256l-2 5M449 249l-1 1M365 262l-1 1M365 266l-1 1M365 270h-1"/>
<path d="M365 273l-1 1M365 277l-1 1M372 261l2 3M376 260l1 4M379 260l35 61M381 276l3 6M381 270l7 12M427 260v1M443 261l-1 1M443 265h-1M443 268l-1 1M443 272l-1 1"/>
<path d="M443 276h-1M443 279l-1 1M449 261v1M359 293h.1M359 288v1M360 284l1 2M360 289l3 3M361 285v1M362 281l2 5M362 287l6 6M365 281h-1M366 286l-1 1"/>
<path d="M368 288l5 5M371 287l6 6M376 287l6 6M380 287l4 4M384 300h.1M385 290l-1 1M385 294l-1 2M385 299l-1 1M393 297l21 37M393 290l21 38M423 287l-1 2M424 292l-2 1"/>
<path d="M424 296l-2 2M424 290l3 3M425 287l6 6M430 287l6 6M434 287l6 6M439 287l1 1M441 290l3 2M443 287l6 6M443 286l-2 2M443 283l2 3M446 285l-1 3M446 281l1 2"/>
<path d="M448 287l1 1M448 284l1 1M449 287h-1M377 315l1 2M379 313l1 1M381 319l3 4M382 311v1M383 308l1 1M383 304l1 1M385 303l-1 1M385 308l-1 1M393 316l23 40"/>
<path d="M393 310l21 37M393 303l21 37M423 308l1 1M423 303l1 1M423 301l-1 1M423 306l-1 1M426 320h1M429 318v1M429 313l3 4M367 337l10 10M372 337l9 10M376 337l8 8"/>
<path d="M381 337l3 3M383 331l1 1M383 326l1 1M385 327l-1 2M385 333l-1 3M385 340l-1 2M393 335l23 40M393 329l23 40M393 322l23 40M423 330l1 1M423 326l1 1M423 331l-1 2"/>
<path d="M423 324l-1 2M424 322h.1M424 340l7 7M424 336l-2 3M426 337l10 10M430 337l10 10M435 337l7 7M439 337l3 3M366 345l2 2M366 340l7 7M384 354h.1M384 358h.1"/>
<path d="M385 346l-1 3M385 352l-1 3M391 357l14 25M391 351l18 31M393 341l23 41M393 348l20 34M415 348l1 2M423 356h.1M424 343l-2 2M424 349l-2 3M424 353h-1M424 357h-1"/>
<path d="M424 344l2 3M384 361v1M384 365h.1M384 369h.1M384 372v1M384 376h.1M384 380h.1M389 379l2 3M391 376l3 6M391 370l7 12M391 364l11 18M418 379l3 3"/>
<path d="M424 360l-1 1M424 364h-1M424 368h-1M424 371l-1 1M424 375h-1M424 379h-1M384 383v1M384 387h.1M384 391h.1M384 394v1M384 398h.1M386 392h.1"/>
<path d="M386 388l1 1M386 392l1 2M387 381v1M387 385l1 1M388 382l17 10M389 386l1 1M391 391l2 1 2 4M391 387l8 5M391 396h.1M395 382l17 10M397 392l2 4M400 392l3 4"/>
<path d="M401 382l15 9M404 392l2 4M407 382l9 5M408 392l2 4M411 392l3 4M414 382l6 4M415 392l1 2M416 386l1 1M416 387h.1M420 389l2 1M420 386h1M420 395l1 1"/>
<path d="M424 382l-1 1M424 386h-1M424 390h-1M424 393l-1 1M424 397h-1M384 402h.1M384 405v1M384 409h.1M384 413h.1M384 416v1M424 401h-1M424 404l-1 1"/>
<path d="M424 408h-1M424 412h-1M424 415l-1 1M424 419h-1M384 420h.1M384 424h.1M384 427v1M384 431h.1M384 435h.1M384 438v1M384 438l3 2M387 426l-1 1"/>
<path d="M387 429l-1 1M388 440l-2 1M390 438l3 2M391 432l-1 1M391 427h.1M392 423l-1 1M394 440l-4 2M395 437l5 3M396 423l-3 4M397 427l-6 4M399 423l-2 4M400 440l-3 2"/>
<path d="M401 437l5 3M403 423l-2 4M404 427l-17 10M407 440l-7 4M407 423l-3 4M407 437l5 3M410 427l-17 10M410 423l-2 4M413 440l-3 2M414 437l3 2M414 423l-2 4M416 426l-1 1"/>
<path d="M416 427l-17 10M416 431l-11 6M418 432l-1 1M418 439l1 1M418 433l-6 4M419 440l-3 2M420 437l3 2M421 436l-3 1M421 423l-1 2M422 428l-2 1M422 431l-2 1M424 423h-1"/>
<path d="M424 426l-1 1M424 430h-1M424 434h-1M424 437l-1 1M398 446l1 1M402 445l4 2M408 445h1M409 443l-3 1"/>
</g>
<!-- layer: Section Lines -->
<path d="M198 60v5M198 469v5" fill="none" stroke="#000" stroke-width=".51"/>
<path d="M188 62h5M188 472h5" fill="none" stroke="#000" stroke-width=".49"/>
<path d="M193 61l5 1-5 1zM193 471l5 1-5 1z" fill="#000" stroke="#000" stroke-width=".49"/>
<!-- layer: FD_Dimensions -->
<path d="M207 104h65M270 107v329M191 317h3M201 317h-3v2M201 315v33M204 317h9M219 439h53" fill="none" stroke="#000" stroke-width=".49"/>
<path d="M270 104l1 3h-2zM194 317h4l-4 1zM201 317h3v1zM269 436h2l-1 3z" fill="#000" stroke="#000" stroke-width=".49"/>
<!-- layer: Parts Lists -->
<g fill="none" stroke="#000" stroke-width=".49">
<path d="M651 340h180v197h-180zM666 340v189M681 340v189M726 340v189M801 340v189M651 355h180M651 347h180M651 373h180M651 389h180M651 381h180M651 414h180M651 401h180"/>
<path d="M651 438h180M651 426h180M651 451h180M651 479h180M651 472h180M651 464h180M651 492h180M651 517h180M651 505h180M651 529h180"/>
</g>
<!-- layer: Balloons -->
<g fill="none" stroke="#000" stroke-width=".49">
<path d="M471 106l-21 75M471 130l-19 85M471 153l-22 99M471 177l-21 76M470 200l-37 113M470 223l-45 117M470 246l-20 43M470 270l-27 69M469 293l-47 88M469 316l-46 67M468 339l-44 48M467 361l-42 31"/>
<path d="M568 366l-76 5M467 409l-41 28M466 429l-41 11M413 446l53 4"/>
<circle cx="472" cy="100" r="6"/>
<circle cx="472" cy="124" r="6"/>
<circle cx="472" cy="147" r="6"/>
<circle cx="472" cy="171" r="6"/>
<circle cx="472" cy="194" r="6"/>
<circle cx="472" cy="217" r="6"/>
<circle cx="472" cy="241" r="6"/>
<circle cx="472" cy="264" r="6"/>
<circle cx="472" cy="288" r="6"/>
<circle cx="472" cy="311" r="6"/>
<circle cx="472" cy="334" r="6"/>
<circle cx="472" cy="358" r="6"/>
<circle cx="486" cy="371" r="6"/>
<circle cx="472" cy="405" r="6"/>
<circle cx="472" cy="428" r="6"/>
<circle cx="472" cy="450" r="6"/>
</g>
<g fill="#000" stroke="#000" stroke-width=".49">
<path d="M449 181h1l-1 3zM452 215h1l-1 3zM449 252h1l-1 3zM449 253h1l-1 3zM450 289h1l-2 3zM433 313h1l-2 3zM443 339h1l-2 3zM424 340l2 1-2 3zM568 366h4l-4 1zM422 380l1 1-2 3zM422 383l1 1-2 2zM424 386v1l-2 2z"/>
<path d="M424 391l1 1-3 2zM423 438l3-2 1 1zM409 446h4v1zM421 441l3-1 1 1z"/>
</g>
<g font-size="7">
<text x="196" y="57">A</text>
<text x="358" y="84">A-A (1:2)</text>
<text x="468" y="103">10</text>
<text x="470" y="126">9</text>
<text x="470" y="150">7</text>
<text x="470" y="173">8</text>
<text x="470" y="196">5</text>
<text x="471" y="220">1</text>
<text x="471" y="243">6</text>
<text x="471" y="267">4</text>
<text x="468" y="290">13</text>
<text x="468" y="313">14</text>
<text x="468" y="337">15</text>
<text x="468" y="360">16</text>
<text x="484" y="374">2</text>
<text x="470" y="408">3</text>
<text x="469" y="430">11</text>
<text x="468" y="453">12</text>
<text x="196" y="482">A</text>
<text x="710" y="568">cryo interface v4</text>
</g>
<g font-size="4.9">
<text x="268" y="277" transform="rotate(-90 268 277)">671.1</text>
<text x="209" y="316">6</text>
<text x="656" y="345">16</text>
<text x="672" y="345">2</text>
<text x="682" y="345">Pressure plate</text>
<text x="802" y="345">Copper</text>
<text x="656" y="352">15</text>
<text x="672" y="352">2</text>
<text x="682" y="352">Thermal contact</text>
<text x="802" y="352">Copper</text>
<text x="656" y="360">14</text>
<text x="672" y="360">2</text>
<text x="682" y="360">Magnetic ring</text>
<text x="802" y="360">Stainless</text>
<text x="802" y="366">Steel AISI</text>
<text x="802" y="372">430</text>
<text x="656" y="378">13</text>
<text x="672" y="378">2</text>
<text x="682" y="378">Thermal conductor</text>
<text x="802" y="378">Copper</text>
<text x="656" y="386">12</text>
<text x="672" y="386">1</text>
<text x="682" y="386">Bottom clamp</text>
<text x="802" y="386">Titanium</text>
<text x="656" y="394">11</text>
<text x="672" y="394">1</text>
<text x="682" y="394">Bottom thermal</text>
<text x="802" y="394">Copper</text>
<text x="682" y="400">connector</text>
<text x="656" y="406">10</text>
<text x="672" y="406">1</text>
<text x="682" y="406">KDE415SA 3D</text>
<text x="802" y="406">Steel</text>
<text x="682" y="412">Model</text>
<text x="657" y="419">9</text>
<text x="672" y="419">1</text>
<text x="682" y="419">Cryo head</text>
<text x="682" y="424">connector</text>
<text x="657" y="431">8</text>
<text x="672" y="431">1</text>
<text x="682" y="431">Iso K 160</text>
<text x="802" y="431">Steel</text>
<text x="682" y="437">extension tube</text>
<text x="657" y="443">7</text>
<text x="672" y="443">2</text>
<text x="682" y="443">Hositrad_ISO160A</text>
<text x="802" y="443">Steel</text>
<text x="682" y="449">V</text>
<text x="657" y="456">6</text>
<text x="672" y="456">1</text>
<text x="682" y="456">Cryo interface v3</text>
<text x="802" y="456">Steel</text>
<text x="682" y="462">top connector</text>
<text x="657" y="469">5</text>
<text x="672" y="469">1</text>
<text x="682" y="469">330SMA063</text>
<text x="802" y="469">Steel</text>
<text x="657" y="477">4</text>
<text x="672" y="477">1</text>
<text x="682" y="477">VAb_CBF 100 v1</text>
<text x="802" y="477">Steel</text>
<text x="657" y="484">3</text>
<text x="672" y="484">1</text>
<text x="682" y="485">Thermal interface</text>
<text x="802" y="485">Stainless</text>
<text x="802" y="490">Steel 316L</text>
<text x="657" y="497">2</text>
<text x="672" y="497">1</text>
<text x="682" y="497">Bottom connector</text>
<text x="802" y="497">Stainless</text>
<text x="802" y="503">Steel 316L</text>
<text x="657" y="510">1</text>
<text x="672" y="510">1</text>
<text x="682" y="510">Top interface</text>
<text x="802" y="510">Stainless</text>
<text x="802" y="515">Steel 316L</text>
<text x="654" y="525">Item</text>
<text x="670" y="525">Qty</text>
<text x="689" y="525">Part Number</text>
<text x="751" y="525">Description</text>
<text x="807" y="525">Material</text>
<text x="731" y="535">Parts List</text>
<text x="710" y="546">Peter Felfer</text>
<text x="750" y="546">19.08.20</text>
<text x="819" y="583">1/11</text>
</g>
<g font-size="3.5">
<text x="40" y="9">1</text>
<text x="91" y="9">2</text>
<text x="142" y="9">3</text>
<text x="194" y="9">4</text>
<text x="245" y="9">5</text>
<text x="296" y="9">6</text>
<text x="348" y="9">7</text>
<text x="399" y="9">8</text>
<text x="450" y="9">9</text>
<text x="501" y="9">10</text>
<text x="552" y="9">11</text>
<text x="603" y="9">12</text>
<text x="654" y="9">13</text>
<text x="706" y="9">14</text>
<text x="757" y="9">15</text>
<text x="808" y="9">16</text>
<text x="16" y="31">A</text>
<text x="832" y="31">A</text>
<text x="16" y="79">B</text>
<text x="832" y="79">B</text>
<text x="16" y="128">C</text>
<text x="832" y="128">C</text>
<text x="16" y="177">D</text>
<text x="832" y="177">D</text>
<text x="16" y="225">E</text>
<text x="832" y="225">E</text>
<text x="16" y="274">F</text>
<text x="832" y="274">F</text>
<text x="16" y="323">G</text>
<text x="832" y="323">G</text>
<text x="16" y="371">H</text>
<text x="832" y="371">H</text>
<text x="17" y="420">I</text>
<text x="833" y="420">I</text>
<text x="17" y="469">J</text>
<text x="833" y="469">J</text>
<text x="16" y="517">K</text>
<text x="832" y="517">K</text>
<text x="17" y="566">L</text>
<text x="833" y="566">L</text>
<text x="40" y="588">1</text>
<text x="91" y="588">2</text>
<text x="142" y="588">3</text>
<text x="194" y="588">4</text>
<text x="245" y="588">5</text>
<text x="296" y="588">6</text>
<text x="348" y="588">7</text>
<text x="399" y="588">8</text>
<text x="450" y="588">9</text>
<text x="501" y="588">10</text>
<text x="552" y="588">11</text>
<text x="603" y="588">12</text>
<text x="654" y="588">13</text>
<text x="706" y="588">14</text>
<text x="757" y="588">15</text>
<text x="808" y="588">16</text>
</g>
<g font-size="2.5">
<text x="652" y="540">Dept.</text>
<text x="676" y="540">Technical reference</text>
<text x="710" y="540">Created by</text>
<text x="771" y="540">Approved by</text>
<text x="710" y="550">Document type</text>
<text x="771" y="550">Document status</text>
<text x="710" y="560">Title</text>
<text x="771" y="560">DWG No.</text>
<text x="771" y="577">Rev.</text>
<text x="781" y="577">Date of issue</text>
<text x="817" y="577">Sheet</text>
</g>
</svg>
